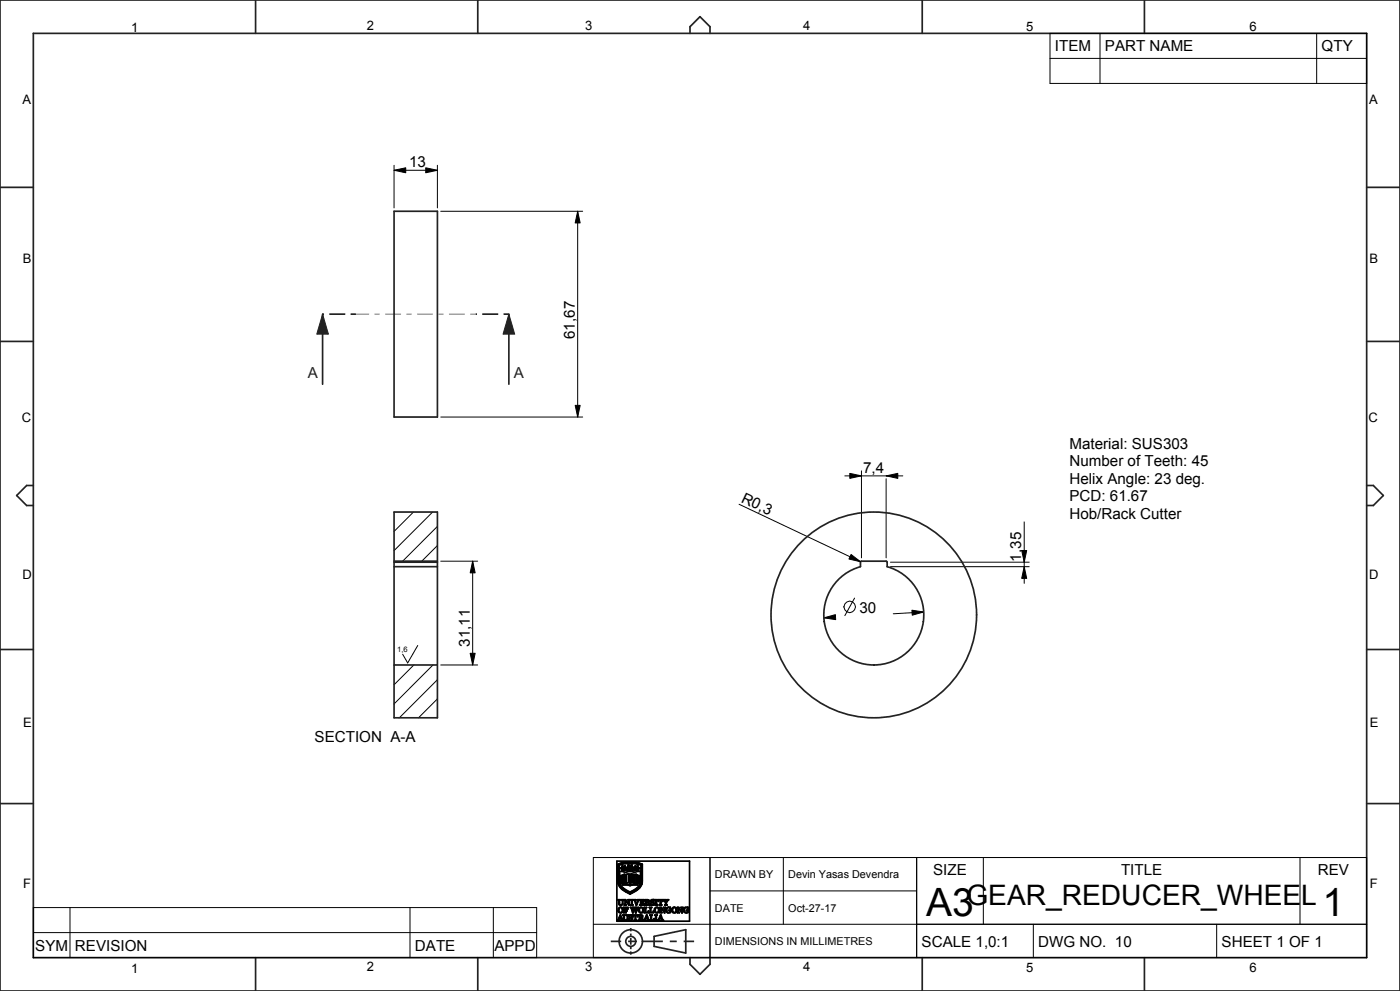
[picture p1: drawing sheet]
<svg xmlns="http://www.w3.org/2000/svg" width="420mm" height="297mm" viewBox="0 0 420 297" stroke-linecap="round" stroke-linejoin="round" font-family="sans-serif">
<path d="M152.7 94.2l1.7 6h-3.5z" fill="#222226"/>
<path d="M152.7 94.2l1.7 6h-3.5z" fill="none" stroke="#222226" stroke-width=".3"/>
<path d="M96.8 94.2l1.7 6h-3.5z" fill="#222226"/>
<path d="M96.8 94.2l1.7 6h-3.5z" fill="none" stroke="#222226" stroke-width=".3"/>
<g fill="none" stroke="#222226" stroke-width=".51">
<path d="M0 0h420v297h-420zM10 10h400v277h-400zM76.7 0v10M143.3 0v10M207 10v-2l3-3 3 3v2M276.7 0v10M343.3 0v10M0 56.2h10M410 56.2h10M96.8 94.2v21M152.7 94.2v21M0 102.3h10"/>
<path d="M410 102.3h10M10 145.5h-2l-3 3 3 3h2M118.2 153.5h13v61.6h-13zM410 145.5h2l3 3-3 3h-2M118.2 168.5h13M118.2 168.2h13M258.1 169.8v-1.3l.3-.3h7.4l.3 .3v1.3M0 194.7h10M118.2 199.3h13M410 194.7h10M0 240.8h10M410 240.8h10"/>
<path d="M189.2 278.1v1M189.2 279.8v.7M76.7 287v10M143.3 287v10M183.2 282.1h3.2M188.4 282.1h2.1M189.2 281.1v2M189.2 283.8v.7M189.2 285.1v1M192.6 282.1h6.3M196.2 280.6l9.5-2v7l-9.5-2zM200.9 282.1h2.1"/>
<path d="M205.1 282.1h3.1M207 287v2l3 3 3-3v-2M276.7 287v10M343.3 287v10"/>
<circle cx="189.2" cy="282.1" r="3.5"/>
<circle cx="189.2" cy="282.1" r="1.5"/>
</g>
<path d="M106.8 94.2h-10M152.7 94.2h-10" fill="none" stroke="#222226" stroke-width=".51" stroke-dasharray="1.6 1.6 4.8 1.6" stroke-linecap="butt"/>
<path d="M142.7 94.2h-35.9" fill="none" stroke="#7d7d80" stroke-width=".3" stroke-dasharray="1.6 1.6 4.8 1.6" stroke-linecap="butt"/>
<g fill="none" stroke="#000" stroke-width=".3">
<path d="M315 10h95v15h-95zM315 17.5h95M330 10v15M395 10v15M118.2 51l3.5-.7v1.5zM118.2 49.5v12.8M118.2 51h13M127.7 50.3l3.5 .7-3.5 .8zM131.2 49.5v12.8M132.2 63.3h42.6M173.3 63.3l.8 3.5h-1.5zM173.3 63.3v61.7"/>
<path d="M132.2 125h42.6M172.6 121.5h1.5l-.8 3.5zM118.3 153.5h-.1M124 153.5l-5.8 5.8M129.8 153.5l-11.6 11.5M131.2 157.8l-10.4 10.4M221.7 151.1l36.5 17.3M253.4 142.6h17.4M254.9 141.9l3.5 .7-3.5 .8zM258.4 141.1v26.1M265.8 142.6l3.5-.7v1.5zM265.8 143.5v23.7"/>
<path d="M307.3 156.4v18.4M131.2 163.5l-4.7 4.7M132.2 168.2h11.1M141.8 168.2l.7 3.5h-1.5zM141.8 168.2v31.1M255.3 166.2l2.9 2.2-3.5-.9zM256.4 179.3l-2.9 5.2M267.1 169.8h41.7M267.1 168.5h41.7M306.5 165h1.5l-.7 3.5zM307.3 169.8l.7 3.5h-1.5zM118.4 199.3l-.2 .2"/>
<path d="M124.2 199.3l-6 5.9M125.3 193.5l-3 5.2-1.5-2.6M129.9 199.3l-11.7 11.7M132.2 199.3h11.1M141 195.8h1.5l-.7 3.5zM247.2 185.2l3.4-1 .1 1.5zM249 185.1l-1.8 .1M273.6 182.9l3.5 .5-3.4 1zM277.1 183.4l-9.1 .6M131.2 203.7l-11.4 11.4M131.2 209.5l-5.6 5.6M178 257h232v30h-232z"/>
<path d="M213 257v30M235 257v20M275 257v30M295 257v20M390 257v20M10 272h151v15h-151zM10 279.5h151M21 272v15M123 272v15M148 272v15M178 277h232M213 267h62"/>
<path d="M310 277v10M365 277v10"/>
<circle cx="254.9" cy="181.9" r="1.72"/>
</g>
<g fill="none" stroke="#000" stroke-width=".51">
<path d="M185.1 258.1h21.8v18h-21.8zM185.3 259l1.5-.5 1.8-.2 2.2 .2 1.9 .5-.1 5.6-.3 1-.9 .9-2.4 1.4-1.8-.9-1.1-1-.7-1.6zM185.4 259.1l1.7-.5 2.1-.2 2 .2 1.4 .5v5.4l-.4 1.1-.9 .9-2.3 1.3-1.8-1-1.1-.9-.6-1.6zM185.6 259.2l1.5-.5 1.7-.1 2 .1 1.7 .5-.2 5.8-.8 1.2-1.9 1.2a1.1 1.1 0 0 1-1.6-.2l-1.6-1.1-.7-1.2zM185.8 259.3l1.4-.4 1.8-.1 1.8 .1 1.5 .4-.2 5.7-.9 1.2-2.1 1.3-2.2-1.3-1-1.2zM186.6 259.5l.4 .4 .5-.4-.2 .7 .3 .6-.5-.2-.6 .3 .2-.5-.5-.2 .5-.2zM186.7 259.6l.1 .4zM187.3 259.7l.1-.1-.2 .3zM188.4 259.2l.5 .1 .1 .4 .2-.4 .4-.1-.1 .6 .6 .2-.3 .3h-.5l-.3 .7-.3-.7-.7-.3 .6-.2zM188.6 259.4l.3 .3zM189.2 259.4h.3l-.3 .3zM189.5 259.9l.5 .1z"/>
<path d="M190.6 259.6l.3 .3zM191 259.9l-.5-.4v.4l.2 .3-.3 .6 .6-.2 .2 .3h.4l-.3-.5M191 259.9h.1M191 259.9l.4-.4v.6l.5 .1-.6 .2M191.4 259.6l-.2 .4zM185.4 269.6h.7l-.2 .2v1.1l.4 .3 .4-.3v-1l-.2-.3h.6l-.2 .2-.2 1.3-.5 .2-.5-.2-.1-1.3zM185.8 273.2h.1M185.9 272.1l.4-.1 .3 .3 .1 .8-.3 .4-.6-.3zM185.9 261.2l1.8 .2 1.4-.2 1.2 .2 1.8-.2v3.2l-.5 1.1-.9 .9-1.7 .9-1.9-1.1-.7-.7-.4-.9zM186.1 274.5v.1a.3 .3 0 0 1 .2 .3 .3 .3 0 0 1-.4 .3zM186.1 274.2l.9 1.6h-.8l.3-.1-.2-.5h-.5l-.2 .5 .2 .1h-.5zM186.3 260.2h.1"/>
<path d="M186.3 260.2l.3-.1zM186.3 264.5h.2zM186.3 262.6l.2 .1zM186.3 263.3l.4 .3-.2 .3-.3-.3zM186.3 262.4l.4 .2-.3 .4-.2-.3zM186.3 264.2l.4 .2-.3 .4-.2-.3zM186.7 260.6l.1-.1-.2 .3zM186.8 262.2h.2l-.1 2.9 2.1 .2 2.2-.2v-2.6l-.1 2.5-.1-2.8h.3v2.1a.68 .68 0 0 1-.1 .9 .68 .68 0 0 1-.9 0l-1.3 .2-2.2-.2zM186.8 274.2h.7l-.2 .2v1l.5 .4 .4-.4v-.9l-.3-.3h.6l-.2 .2-.2 1.3-.5 .2-.4-.2-.1-1.3zM186.9 260.5l.4-.3-.1 .2zM187.1 260.6h.1M187.1 271.9h1.3v.5l-.4-.4a.34 .34 0 0 0-.5 .3 .34 .34 0 0 0 .4 .4l.2-.3v.7l-.5-.3v.6l.2 .2h-.7l.2-.3v-1.2z"/>
<path d="M187.2 262.1l-.1 2.7zM187.3 269.6h.4l.9 1.3v-1l-.2-.3h.6l-.3 .3v1.4l-1.1-1.4v1.1l.3 .3h-.6l.2-.3v-1.1zM187.3 262l1.6 .1v.1l-.3-.1 .3 .2v.2l-.3-.1 .3 .2v.2l-.3-.1 .3 .3h-.3l.3 .3-.3-.1 .3 .2v.2l-.3-.1 .3 .2-.3 .1 .3 .3h-.3l.3 .1v.2l-.3-.1 .3 .4h-1.6zM187.4 264.1l.3 .1M187.4 264.1l.1 .1M187.4 262.8h.5zM187.4 264.4h.5zM187.4 263.9h.5zM187.4 262.5h.5zM187.4 263.6h.5zM187.4 263.1h.5zM187.4 262.2h.5z"/>
<path d="M187.5 264.2h.1M187.5 263.4h.3M187.5 260.2l.9 .8-.7-.3zM187.7 264.2h-.2M187.7 264.2h.2h-.4M187.8 263.3l-.3 .1M187.8 263.3h.1M187.8 263.3v.1M188.1 260l.4-.1zM188.7 263.5h.1M188.8 260.2l.5 .1-.4 .1zM188.8 274.3l.9-.1v.4l-.4-.3-.4 .2 .8 .7-.3 .6-.8 .1v-.5l.5 .4 .5-.3-.9-.6z"/>
<path d="M189.1 262.1l1.7-.1v2.6l-1.7 .1zM189.2 269.6h.7l-.2 .2v1.2l.2 .3h-.7l.2-.3v-1.2zM189.4 263l.9 .1zM189.4 262.2l.9 .1zM189.4 263.5l.9 .2zM189.4 262.7l.9 .1zM189.4 262.7h.1M189.4 263.8l.9 .1zM189.4 264l.9 .2zM189.4 263.8h.1M189.4 263.2l.8 .2M189.4 263.2v.1"/>
<path d="M189.4 262.4l.9 .2zM189.4 263.3l.9 .1M189.4 264.3l.9 .2zM190 274.2h1.3v.5l-.5-.4v1.4l.2 .1h-.8l.3-.1v-1.4l-.6 .4zM190.1 269.6h.7l-.2 .2 .4 1.2 .4-1.1-.2-.3h.6l-.8 1.7zM190.2 262.6h.1M190.2 264.4h.1M190.2 263.4h.1M190.3 272.5l-.5 1.1-.7-1.7h.7l-.2 .2 .3 1.1 .4-.9-.3-.4h.7l-.2 .2 .3 1.1 .1-.4M190.3 272.5h.1M190.3 272.5l.5 1.1 .7-1.7h-.6l.2 .2-.1 .6M190.4 260.2h.1l-.1 .4-.7 .4z"/>
<path d="M190.8 260.2l.3 .3zM190.8 260.2h.1M190.9 271.3h.1M190.9 262.1l.1 2.7zM190.9 260.1l.3 .3zM190.9 272.8h.1M191.1 265h.1M191.2 260.5l.3 .3zM191.3 260.4h.1M191.4 263.5l.4-.1a.25 .25 0 0 1 .1 .3 .25 .25 0 0 1-.3 .1l.1-.2zM191.4 264.4l.4-.1v.5h-.2l.1-.2zM191.4 262.6l.4-.2v.6h-.2l.1-.3z"/>
<path d="M191.4 260.1l.4 .1zM191.5 274.2l1.3 .2v.4l-.4 .2 .3 .2 .4 .7-.4-.1-.2-.6-.3-.1h-.2v.6l.3 .1h-.8l.3-.1v-1.3zM191.8 262.4h.1M191.9 269.6h1.3v.5l-.5-.4a.32 .32 0 0 0-.3 .3 .32 .32 0 0 0 .2 .4l.3-.3v.6l-.2-.2h-.3a.44 .44 0 0 0 .1 .5 .44 .44 0 0 0 .5 .1l.3-.3v.5h-1.4l.3-.5-.1-1zM192 272.1l.5-.1 .3 .3v.8l-.3 .4-.6-.4zM192 274.3l.5 .1v.5l-.5 .1zM193.3 271.9h.7l-.3 .2v1.4l.6-.1 .3-.4v.6h-1.4l.3-.2v-1.3zM193.7 271.1l-.2 .2h.7l-.2-.2M193.7 271.1v-1.3l-.2-.2 1 .1 .3 .4-.4 .3 .3 .2 .3 .7-.4-.1-.3-.7h-.4v.6M193.7 271.1h.1M193.9 269.7l.6 .1-.1 .5-.5 .1zM193.9 271.1h.1"/>
<path d="M194 274.5v.3a.24 .24 0 0 1 .1 .4 .24 .24 0 0 1-.4-.1zM194 274.2l.9 1.6h-.8l.2-.1-.1-.5h-.5l-.2 .5 .2 .1h-.5zM194.8 271.9h.7l-.2 .2v1.4l.5-.1 .3-.4a.5 .5 0 0 1-.2 .6 .5 .5 0 0 1-.6 0h-.5l.2-.4v-1.1zM194.9 274.2h.8l-.2 .2v1.4l.5-.1 .2-.4 .1 .5h-1.3l.2-.1v-1.3zM195.3 269.8l.9-.2v.5l-.4-.4-.4 .2 .8 .7-.2 .6-.8 .1v-.5l.5 .4 .4-.3-.9-.6zM196.4 274.2h.8l-.3 .2v1.3l.3 .1h-.8l.3-.1v-1.3zM196.5 269.6h.7l-.2 .2v1.2l.2 .3h-.7l.3-.2v-1.2zM196.8 272.1l.4-.1 .3 .3v.7l-.2 .5h-.4l-.3-.3zM197.5 269.6h.8a.4 .4 0 0 1 .5 .1 .4 .4 0 0 1 .1 .4l-.6-.4v1.4l.2 .2h-.7l.2-.2v-1.4l-.5 .4zM198 271.9a1.64 1.64 0 0 1 1.2 1.2l.1 .1v-1l-.3-.3h.7l-.3 .3v1.4l-1.1-1.4v1.1l.3 .3h-.6l.2-.5v-1zM198.1 274.5l.3 .7h-.5zM198.2 274.2l.8 1.6h-.7l.2-.1-.1-.5h-.5l-.2 .5 .2 .1h-.5z"/>
<path d="M199 269.6h.7l-.2 .2 .1 .3a.27 .27 0 0 0 .4 .2 .27 .27 0 0 0 .2-.4l-.2-.3h.6l-.7 1v.5l.3 .2h-.8l.3-.2v-.5zM200 272.1l1.1-.2v.5l-.4-.4-.4 .1-.3 .7 .2 .5 .4 .2 .3-.1v-.5l-.2-.1h.6l-.2 .7-.6 .1-.6-.3-.2-.6zM202 272.1l.4-.1 .3 .3 .1 .8-.4 .4-.6-.3zM203.2 271.9a1.51 1.51 0 0 1 1.3 1.2l.1-.9-.3-.3h.6l-.2 .3v1.4l-1.2-1.4 .1 1.1 .2 .3h-.6l.2-.7v-.8zM205.3 272.1l1.1-.2v.5l-.7-.4-.4 .8 .2 .5 .4 .2 .3-.1v-.5l-.3-.1h.7l-.2 .7-.6 .1-.6-.3-.2-.6z"/>
<circle cx="189" cy="260" r=".16"/>
<circle cx="186.2" cy="272.8" r=".83"/>
<circle cx="186.4" cy="263.6" r=".1"/>
<circle cx="187" cy="260.2" r=".17"/>
<circle cx="192.3" cy="272.8" r=".82"/>
<circle cx="197" cy="272.7" r=".82"/>
<circle cx="202.3" cy="272.7" r=".82"/>
</g>
<g fill="#000">
<path d="M118.2 51l3.5-.7v1.5zM127.7 50.3l3.5 .7-3.5 .8zM173.3 63.3l.8 3.5h-1.5zM172.6 121.5h1.5l-.8 3.5zM254.9 141.9l3.5 .7-3.5 .8zM265.8 142.6l3.5-.7v1.5zM141.8 168.2l.7 3.5h-1.5zM255.3 166.2l2.9 2.2-3.5-.9zM306.5 165h1.5l-.7 3.5zM307.3 169.8l.7 3.5h-1.5zM141 195.8h1.5l-.7 3.5zM247.2 185.2l3.4-1 .1 1.5z"/>
<path d="M273.6 182.9l3.5 .5-3.4 1z"/>
</g>
<!-- layer: 02___PRT_ALL_AXES -->
<g fill="none" stroke="#222226" stroke-width=".51">
<path d="M118.2 63.3h13v61.7h-13zM118.2 169.8h13M258.1 169.8a15 15 0 0 0-8.2 23.1 15 15 0 0 0 24.5 0 15 15 0 0 0-8.3-23.1"/>
<circle cx="262.1" cy="184.3" r="30.8"/>
</g>
<g font-size="11.7">
<text x="277.8" y="274.5">A3</text>
<text x="396.7" y="274.4">1</text>
</g>
<text font-size="8.5" x="289.9" y="271.3">GEAR_REDUCER_WHEEL</text>
<g font-size="4.6">
<text x="316.5" y="15.3">ITEM</text>
<text x="331.5" y="15.3">PART NAME</text>
<text x="396.5" y="15.3">QTY</text>
<text x="122.7" y="50.2">13</text>
<text x="172.4" y="101.6" transform="rotate(-90 172.4 101.6)">61,67</text>
<text x="320.8" y="134.5">Material: SUS303</text>
<text x="258.9" y="141.7">7,4</text>
<text x="320.8" y="139.8">Number of Teeth: 45</text>
<text x="320.8" y="145">Helix Angle: 23 deg.</text>
<text x="222.1" y="150.3" transform="rotate(25 222.1 150.3)">R0,3</text>
<text x="320.8" y="150.3">PCD: 61.67</text>
<text x="320.8" y="155.5">Hob/Rack Cutter</text>
<text x="306.4" y="168.3" transform="rotate(-90 306.4 168.3)">1,35</text>
<text x="257.8" y="183.6">30</text>
<text x="140.9" y="193.8" transform="rotate(-90 140.9 193.8)">31,11</text>
<text x="94.4" y="222.5">SECTION A-A</text>
<text x="279.9" y="262.3">SIZE</text>
<text x="336.3" y="262.3">TITLE</text>
<text x="395.3" y="262.3">REV</text>
<text x="10.6" y="285">SYM</text>
<text x="22.5" y="285">REVISION</text>
<text x="124.5" y="285">DATE</text>
<text x="148.3" y="285">APPD</text>
<text x="276.5" y="283.8">SCALE 1,0:1</text>
<text x="311.5" y="283.8">DWG NO. 10</text>
<text x="366.5" y="283.8">SHEET 1 OF 1</text>
</g>
<g font-size="4.6" fill="#222226">
<text x="92.3" y="113.4">A</text>
<text x="154.1" y="113.4">A</text>
</g>
<g font-size="3.9">
<text x="39.4" y="9.7">1</text>
<text x="110.1" y="9.1">2</text>
<text x="175.6" y="9.1">3</text>
<text x="240.9" y="9">4</text>
<text x="307.8" y="9.3">5</text>
<text x="374.8" y="9.3">6</text>
<text x="6.8" y="31.1">A</text>
<text x="410.8" y="31.1">A</text>
<text x="6.8" y="78.9">B</text>
<text x="410.8" y="78.9">B</text>
<text x="6.6" y="126.5">C</text>
<text x="410.6" y="126.5">C</text>
<text x="6.8" y="173.5">D</text>
<text x="410.8" y="173.5">D</text>
<text x="6.9" y="217.9">E</text>
<text x="410.9" y="217.9">E</text>
<text x="7" y="266.3">F</text>
<text x="411" y="266.3">F</text>
<text x="39.4" y="291.7">1</text>
<text x="110.1" y="291.1">2</text>
<text x="175.6" y="291.1">3</text>
<text x="240.9" y="291">4</text>
<text x="307.8" y="291.3">5</text>
<text x="374.8" y="291.3">6</text>
</g>
<g font-size="3.3">
<text x="214.5" y="263.3">DRAWN BY</text>
<text x="236.5" y="263.3">Devin Yasas Devendra</text>
<text x="214.5" y="273.3">DATE</text>
<text x="236.5" y="273.3">Oct-27-17</text>
<text x="214.5" y="283.3">DIMENSIONS IN MILLIMETRES</text>
</g>
<text font-size="2.3" x="119.2" y="195.4">1,6</text>
</svg>
